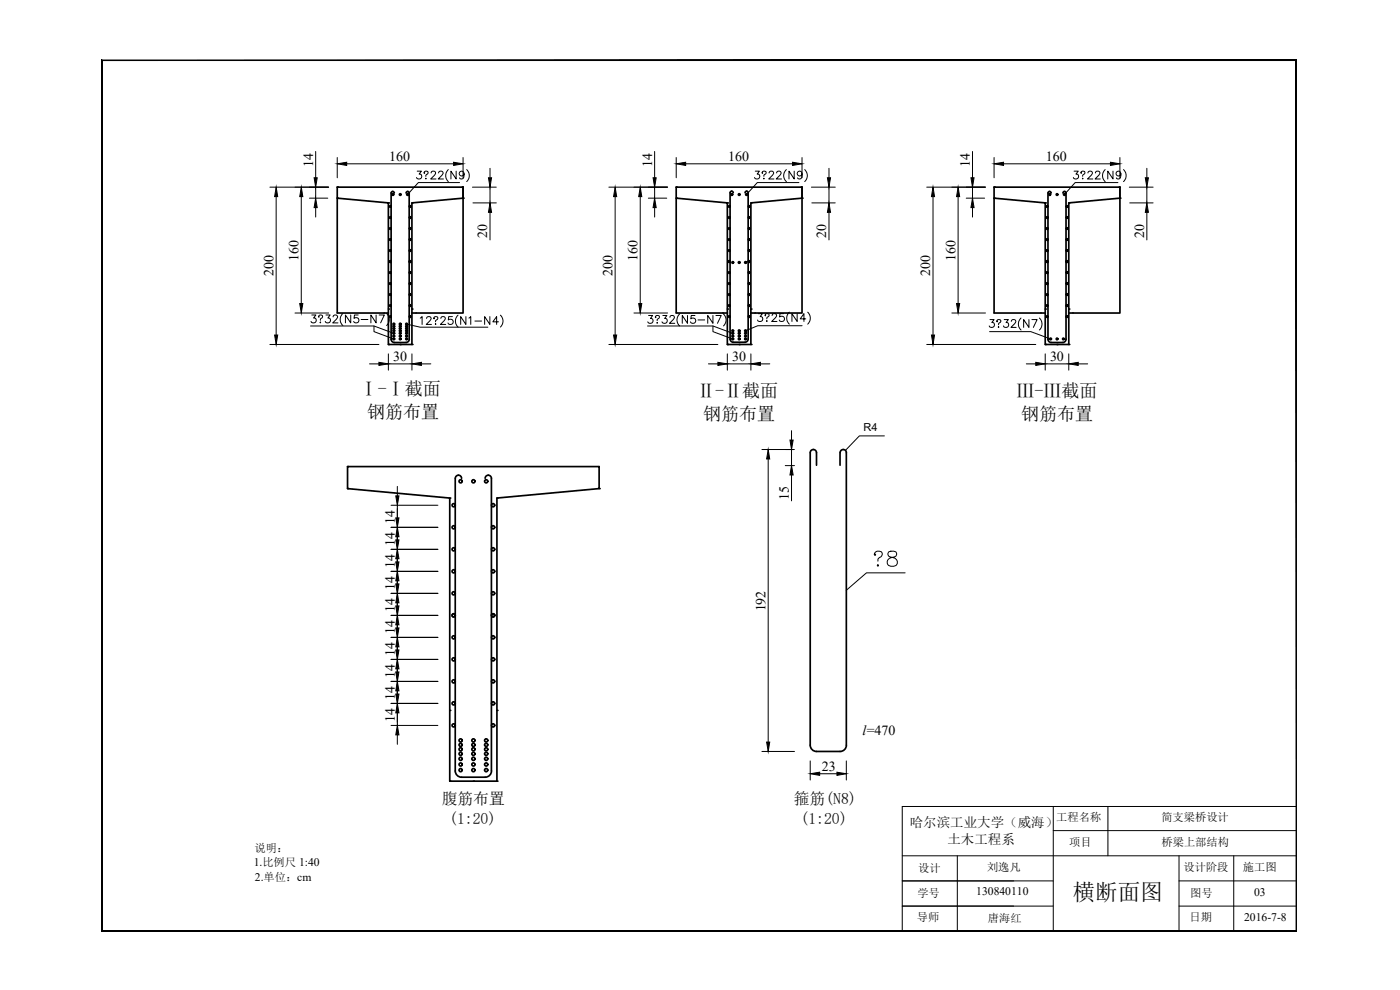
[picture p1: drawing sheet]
<svg xmlns="http://www.w3.org/2000/svg" width="420mm" height="297mm" viewBox="0 0 420 297" stroke-linecap="round" stroke-linejoin="round" font-family="sans-serif">
<!-- layer: VhF -->
<g fill="none" stroke="#000" stroke-width=".3">
<path d="M389.1 18v9.4M270.8 256.8h118.3M287.3 256.8v22.6M316.1 242v37.4M316.1 249.2h73M332.5 242v14.8M353.8 256.8v22.6M370.3 256.8v22.6M389.1 242h-118.3v37.4M270.8 271.9h45.3M270.8 264.3h45.3M353.8 271.9h35.3"/>
<path d="M353.8 264.3h35.3"/>
</g>
<path d="M30.5 279.4h358.6zM30.5 279.4l358.5-.1zM30.5 18v261.4zM30.5 18l.2 261.3zM30.5 18h358.6zM30.7 18.2l358.4-.2zM389 18.2l.1 261.2v-261.4zM389 18.2l.1 261.2z" fill="#000" stroke="#000" stroke-width=".3"/>
<!-- layer: 0 -->
<g fill="none" stroke="#000" stroke-width=".51">
<path d="M101.2 56.2h37.8v3.3l-15.4 1.4v42.5h-7v-42.5l-15.4-1.4zM101.2 59.5v34.4h15.4M101.2 56.2h.2M118.3 57.9a.48 .48 0 0 0-.4-.5 .48 .48 0 0 0-.5 .5v43.9a.94 .94 0 0 0 .9 .9M121.9 57.9a.47 .47 0 0 1 .4-.5 .47 .47 0 0 1 .5 .5v43.9a.94 .94 0 0 1-.9 .9M138.7 56.2h.3M139 56.2v37.7h-15.4M202.9 56.2h37.8v3.3l-15.3 1.4v42.5h-7.1v-42.5l-15.4-1.4zM202.9 59.5v34.4h15.4M202.9 56.2h.3M220.1 57.8a.48 .48 0 0 0-.5-.4 .48 .48 0 0 0-.5 .4v43.9a.94 .94 0 0 0 1 1h3.5a.94 .94 0 0 0 .9-1v-43.9a.47 .47 0 0 0-.4-.4 .47 .47 0 0 0-.5 .4M240.4 56.2h.3"/>
<path d="M240.7 56.2v37.7h-15.3M298.3 56.2h37.8v3.3l-15.3 1.4v42.5h-7.1v-42.5l-15.4-1.4zM298.3 59.5v34.4h15.4M298.3 56.2h.3M315.5 57.9a.48 .48 0 0 0-.5-.5 .48 .48 0 0 0-.5 .5v43.9a.94 .94 0 0 0 1 .9M319 57.9a.47 .47 0 0 1 .5-.5 .47 .47 0 0 1 .4 .5v43.9a.94 .94 0 0 1-.9 .9M335.8 56.2h.3M336.1 56.2v37.7h-15.3M118.3 102.8h3.6M315.4 102.8h3.6M104.3 140h75.5v6.6l-30.7 2.8v85h-14.1v-85l-30.7-2.8zM245 139.6v-3.8a.94 .94 0 0 0-.9-.9 .94 .94 0 0 0-.9 .9v87.8a1.89 1.89 0 0 0 1.9 1.9h7a1.89 1.89 0 0 0 1.9-1.9"/>
<path d="M254 135.8v87.8M254 135.8a.94 .94 0 0 0-.9-.9 .94 .94 0 0 0-1 .9v3.8M138.5 143.5a.94 .94 0 0 0-.9-.9 .94 .94 0 0 0-1 .9v87.8a1.89 1.89 0 0 0 1.9 1.9h7.1a1.89 1.89 0 0 0 1.9-1.9v-87.8a.94 .94 0 0 0-1-.9 .94 .94 0 0 0-.9 .9"/>
<circle cx="117.9" cy="58.4" r=".24"/>
<circle cx="120.1" cy="58.4" r=".24"/>
<circle cx="122.3" cy="58.4" r=".24"/>
<circle cx="219.6" cy="58.4" r=".24"/>
<circle cx="221.8" cy="58.4" r=".24"/>
<circle cx="224" cy="58.4" r=".24"/>
<circle cx="315" cy="58.4" r=".24"/>
<circle cx="317.2" cy="58.4" r=".24"/>
<circle cx="319.4" cy="58.4" r=".24"/>
<circle cx="117.1" cy="68.6" r=".24"/>
<circle cx="117.1" cy="71.9" r=".24"/>
<circle cx="117.1" cy="75.2" r=".24"/>
<circle cx="117.1" cy="65.3" r=".24"/>
<circle cx="117.1" cy="61.9" r=".24"/>
<circle cx="117.1" cy="78.5" r=".24"/>
<circle cx="123.1" cy="68.6" r=".24"/>
<circle cx="123.1" cy="65.3" r=".24"/>
<circle cx="123.1" cy="78.5" r=".24"/>
<circle cx="123.1" cy="61.9" r=".24"/>
<circle cx="123.1" cy="75.2" r=".24"/>
<circle cx="123.1" cy="71.9" r=".24"/>
<circle cx="218.9" cy="65.3" r=".24"/>
<circle cx="218.9" cy="68.6" r=".24"/>
<circle cx="218.9" cy="61.9" r=".24"/>
<circle cx="218.9" cy="75.2" r=".24"/>
<circle cx="218.9" cy="71.9" r=".24"/>
<circle cx="218.9" cy="78.5" r=".24"/>
<circle cx="219.9" cy="78.8" r=".24"/>
<circle cx="221.8" cy="78.8" r=".24"/>
<circle cx="223.7" cy="78.8" r=".24"/>
<circle cx="224.8" cy="78.5" r=".24"/>
<circle cx="224.8" cy="75.2" r=".24"/>
<circle cx="224.8" cy="65.3" r=".24"/>
<circle cx="224.8" cy="68.6" r=".24"/>
<circle cx="224.8" cy="71.9" r=".24"/>
<circle cx="224.8" cy="61.9" r=".24"/>
<circle cx="314.3" cy="65.3" r=".24"/>
<circle cx="314.3" cy="71.9" r=".24"/>
<circle cx="314.3" cy="68.6" r=".24"/>
<circle cx="314.3" cy="61.9" r=".24"/>
<circle cx="314.3" cy="78.5" r=".24"/>
<circle cx="314.3" cy="75.2" r=".24"/>
<circle cx="320.2" cy="75.2" r=".24"/>
<circle cx="320.2" cy="61.9" r=".24"/>
<circle cx="320.2" cy="78.5" r=".24"/>
<circle cx="320.2" cy="71.9" r=".24"/>
<circle cx="320.2" cy="65.3" r=".24"/>
<circle cx="320.2" cy="68.6" r=".24"/>
<circle cx="117.1" cy="85.1" r=".24"/>
<circle cx="117.1" cy="88.4" r=".24"/>
<circle cx="117.1" cy="81.8" r=".24"/>
<circle cx="117.1" cy="91.7" r=".24"/>
<circle cx="117.1" cy="95" r=".24"/>
<circle cx="118.2" cy="98.6" r=".24"/>
<circle cx="118.2" cy="99.2" r=".24"/>
<circle cx="118.2" cy="97.9" r=".24"/>
<circle cx="118.2" cy="97.2" r=".24"/>
<circle cx="120.1" cy="99.2" r=".24"/>
<circle cx="120.1" cy="98.6" r=".24"/>
<circle cx="120.1" cy="97.2" r=".24"/>
<circle cx="120.1" cy="97.9" r=".24"/>
<circle cx="122" cy="98.6" r=".24"/>
<circle cx="122" cy="99.2" r=".24"/>
<circle cx="122" cy="97.9" r=".24"/>
<circle cx="122" cy="97.2" r=".24"/>
<circle cx="123.1" cy="81.8" r=".24"/>
<circle cx="123.1" cy="88.4" r=".24"/>
<circle cx="123.1" cy="85.1" r=".24"/>
<circle cx="123.1" cy="91.7" r=".24"/>
<circle cx="123.1" cy="95" r=".24"/>
<circle cx="218.9" cy="81.8" r=".24"/>
<circle cx="218.9" cy="95" r=".24"/>
<circle cx="218.9" cy="88.4" r=".24"/>
<circle cx="218.9" cy="91.7" r=".24"/>
<circle cx="218.9" cy="85.1" r=".24"/>
<circle cx="219.9" cy="99.2" r=".24"/>
<circle cx="221.8" cy="99.2" r=".24"/>
<circle cx="223.7" cy="99.2" r=".24"/>
<circle cx="224.8" cy="81.8" r=".24"/>
<circle cx="224.8" cy="85.1" r=".24"/>
<circle cx="224.8" cy="95" r=".24"/>
<circle cx="224.8" cy="91.7" r=".24"/>
<circle cx="224.8" cy="88.4" r=".24"/>
<circle cx="314.3" cy="85.1" r=".24"/>
<circle cx="314.3" cy="88.4" r=".24"/>
<circle cx="314.3" cy="81.8" r=".24"/>
<circle cx="314.3" cy="95" r=".24"/>
<circle cx="314.3" cy="91.7" r=".24"/>
<circle cx="320.2" cy="91.7" r=".24"/>
<circle cx="320.2" cy="95" r=".24"/>
<circle cx="320.2" cy="88.4" r=".24"/>
<circle cx="320.2" cy="81.8" r=".24"/>
<circle cx="320.2" cy="85.1" r=".24"/>
<circle cx="118.2" cy="100.8" r=".24"/>
<circle cx="118.2" cy="100" r=".24"/>
<circle cx="118.2" cy="101.7" r=".24"/>
<circle cx="120.1" cy="101.7" r=".24"/>
<circle cx="120.1" cy="100.8" r=".24"/>
<circle cx="120.1" cy="100" r=".24"/>
<circle cx="122" cy="100" r=".24"/>
<circle cx="122" cy="100.8" r=".24"/>
<circle cx="122" cy="101.7" r=".24"/>
<circle cx="219.9" cy="100.8" r=".24"/>
<circle cx="219.9" cy="100" r=".24"/>
<circle cx="219.9" cy="101.7" r=".24"/>
<circle cx="221.8" cy="101.7" r=".24"/>
<circle cx="221.8" cy="100" r=".24"/>
<circle cx="221.8" cy="100.8" r=".24"/>
<circle cx="223.7" cy="100" r=".24"/>
<circle cx="223.7" cy="101.7" r=".24"/>
<circle cx="223.7" cy="100.8" r=".24"/>
<circle cx="315.3" cy="101.7" r=".24"/>
<circle cx="317.2" cy="101.7" r=".24"/>
<circle cx="319.1" cy="101.7" r=".24"/>
<circle cx="136.1" cy="151.6" r=".48"/>
<circle cx="136.1" cy="158.2" r=".48"/>
<circle cx="138.2" cy="144.4" r=".48"/>
<circle cx="142.1" cy="144.4" r=".48"/>
<circle cx="145.9" cy="144.4" r=".48"/>
<circle cx="148" cy="151.6" r=".48"/>
<circle cx="148" cy="158.2" r=".48"/>
<circle cx="136.1" cy="171.4" r=".48"/>
<circle cx="136.1" cy="178" r=".48"/>
<circle cx="136.1" cy="164.8" r=".48"/>
<circle cx="148" cy="178" r=".48"/>
<circle cx="148" cy="171.4" r=".48"/>
<circle cx="148" cy="164.8" r=".48"/>
<circle cx="136.1" cy="197.8" r=".48"/>
<circle cx="136.1" cy="184.6" r=".48"/>
<circle cx="136.1" cy="191.2" r=".48"/>
<circle cx="148" cy="197.8" r=".48"/>
<circle cx="148" cy="184.6" r=".48"/>
<circle cx="148" cy="191.2" r=".48"/>
<circle cx="136.1" cy="211" r=".48"/>
<circle cx="136.1" cy="204.4" r=".48"/>
<circle cx="136.1" cy="217.6" r=".48"/>
<circle cx="148" cy="204.4" r=".48"/>
<circle cx="148" cy="217.6" r=".48"/>
<circle cx="148" cy="211" r=".48"/>
<circle cx="138.2" cy="229.4" r=".48"/>
<circle cx="138.2" cy="223.5" r=".48"/>
<circle cx="138.2" cy="222.2" r=".48"/>
<circle cx="138.2" cy="224.8" r=".48"/>
<circle cx="138.2" cy="231.1" r=".48"/>
<circle cx="138.2" cy="227.7" r=".48"/>
<circle cx="138.2" cy="226.2" r=".48"/>
<circle cx="142.1" cy="231.1" r=".48"/>
<circle cx="142.1" cy="223.5" r=".48"/>
<circle cx="142.1" cy="222.2" r=".48"/>
<circle cx="142.1" cy="224.8" r=".48"/>
<circle cx="142.1" cy="227.7" r=".48"/>
<circle cx="142.1" cy="229.4" r=".48"/>
<circle cx="142.1" cy="226.2" r=".48"/>
<circle cx="145.9" cy="229.4" r=".48"/>
<circle cx="145.9" cy="223.5" r=".48"/>
<circle cx="145.9" cy="231.1" r=".48"/>
<circle cx="145.9" cy="222.2" r=".48"/>
<circle cx="145.9" cy="224.8" r=".48"/>
<circle cx="145.9" cy="226.2" r=".48"/>
<circle cx="145.9" cy="227.7" r=".48"/>
</g>
<g fill="#000">
<circle cx="101.2" cy="56.2" r=".25"/>
<circle cx="101.2" cy="59.5" r=".25"/>
<circle cx="139" cy="59.5" r=".25"/>
<circle cx="202.9" cy="59.5" r=".25"/>
<circle cx="202.9" cy="56.2" r=".25"/>
<circle cx="240.7" cy="59.5" r=".25"/>
<circle cx="298.3" cy="59.5" r=".25"/>
<circle cx="298.3" cy="56.2" r=".25"/>
<circle cx="336.1" cy="59.5" r=".25"/>
<circle cx="116.6" cy="60.9" r=".25"/>
<circle cx="123.6" cy="60.9" r=".25"/>
<circle cx="218.3" cy="60.9" r=".25"/>
<circle cx="225.4" cy="60.9" r=".25"/>
<circle cx="313.7" cy="60.9" r=".25"/>
<circle cx="320.8" cy="60.9" r=".25"/>
<circle cx="116.6" cy="92.7" r=".25"/>
<circle cx="123.6" cy="92.7" r=".25"/>
<circle cx="218.3" cy="92.7" r=".25"/>
<circle cx="225.4" cy="92.7" r=".25"/>
<circle cx="313.7" cy="92.7" r=".25"/>
<circle cx="320.8" cy="92.7" r=".25"/>
<circle cx="116.6" cy="103.4" r=".25"/>
<circle cx="120.1" cy="103.4" r=".25"/>
<circle cx="123.6" cy="103.4" r=".25"/>
<circle cx="218.3" cy="103.4" r=".25"/>
<circle cx="221.8" cy="103.4" r=".25"/>
<circle cx="225.4" cy="103.4" r=".25"/>
<circle cx="313.7" cy="103.4" r=".25"/>
<circle cx="317.2" cy="103.4" r=".25"/>
<circle cx="320.8" cy="103.4" r=".25"/>
<circle cx="104.3" cy="140" r=".25"/>
<circle cx="104.3" cy="146.6" r=".25"/>
<circle cx="135" cy="149.4" r=".25"/>
<circle cx="149.1" cy="149.4" r=".25"/>
<circle cx="179.8" cy="146.6" r=".25"/>
<circle cx="135" cy="213.1" r=".25"/>
<circle cx="149.1" cy="213.1" r=".25"/>
<circle cx="135" cy="234.4" r=".25"/>
<circle cx="142.1" cy="234.4" r=".25"/>
<circle cx="149.1" cy="234.4" r=".25"/>
</g>
<g fill="none" stroke="#000" stroke-width=".3">
<path d="M81 56.2h17.6M82.9 59v41.5M90.4 59v32.1M92.9 59.5h5.5M94.7 45.4v7.9M94.7 56.2v3.3M101.2 47.3v6M104 49.1h32.1M125.2 51.4h1.3l-.7 .8a.79 .79 0 0 1 .6 1.3 .79 .79 0 0 1-1.4-.2M127.4 51.8v.2l-.2-.1a.58 .58 0 0 1 .7-.6 .58 .58 0 0 1 .5 .8l-.6 .5v.3M127.7 53.6h.2zM129.4 51.9l.2-.4 .7-.1 .3 .2 .1 .4-1.4 1.7h1.5"/>
<path d="M131.6 51.9l.3-.4 .6-.1 .4 .2 .1 .4-1.5 1.7h1.6M134.5 50.9a2.44 2.44 0 0 0 0 3.6M136.9 51.4v2.3l-1.6-2.3v2.3M137.9 54.8h-12.3l-3.3 3.6M139 47.3v6M139.3 52.1a.73 .73 0 0 1-1 .6 .73 .73 0 0 1-.3-1.1 .73 .73 0 0 1 1.2 .1 1.63 1.63 0 0 1-.6 2l-.6-.1-.1-.2M140.1 50.9a2.44 2.44 0 0 1 0 3.6M141.8 56.2h7.1M147.1 50.5v2.8M147.1 56.2v4.7M182.7 56.2h17.7M184.6 59v41.5"/>
<path d="M192.1 59v32.1M194.6 59.5h5.5M196.5 45.4v7.9M196.5 56.2v3.3M202.9 47.3v6M205.8 49.1h32.1M226.7 51.4h1.2l-.7 .8a.79 .79 0 0 1 .6 1.3 .79 .79 0 0 1-1.4-.2M228.8 51.8v.2l-.1-.1a.58 .58 0 0 1 .7-.6 .58 .58 0 0 1 .4 .8l-.6 .5v.3M229.2 53.5v.2zM230.8 51.9l.2-.4 .7-.1 .4 .2 .1 .4-1.5 1.7h1.6M233.1 51.9l.2-.4 .7-.1 .3 .2 .1 .4-1.4 1.7h1.5M236 50.9a2.4 2.4 0 0 0 0 3.6"/>
<path d="M238.4 51.4v2.3l-1.6-2.3v2.3M239.8 54.8h-12.5l-3.3 3.6M240.7 52.1a.73 .73 0 0 1-1 .6 .73 .73 0 0 1-.3-1.1 .73 .73 0 0 1 1.2 .1l.1 .4a1.1 1.1 0 0 1-.9 1.6l-.4-.3M240.7 47.3v6M241.5 50.9a2.44 2.44 0 0 1 0 3.6M243.5 56.2h7.2M248.8 50.5v2.8M248.8 56.2v4.7M278.1 56.2h17.7M280 59v41.5M287.5 59v32.1M290 59.5h5.5"/>
<path d="M291.9 45.4v7.9M291.9 56.2v3.3M298.3 47.3v6M301.2 49.1h32.1M322.3 51.4h1.3l-.7 .8a.79 .79 0 0 1 .6 1.3 .79 .79 0 0 1-1.4-.2M324.5 51.8v.2l-.1-.1a.58 .58 0 0 1 .7-.6 .58 .58 0 0 1 .4 .8l-.6 .5v.3M324.8 53.6h.2zM326.5 51.9l.2-.4 .7-.1 .3 .2 .1 .4-1.4 1.7h1.6M328.8 51.9l.2-.4 .6-.1 .4 .2 .1 .4-1.5 1.7h1.6M331.7 50.9a2.44 2.44 0 0 0 0 3.6M334 51.4v2.3l-1.5-2.3v2.3M335.5 54.8h-12.8l-3.3 3.6"/>
<path d="M336.1 47.3v6M336.4 52.1a.73 .73 0 0 1-1 .7 .73 .73 0 0 1-.3-1.1 .73 .73 0 0 1 1.2 0 1.24 1.24 0 0 1-.8 2l-.5-.3M337.2 50.9a2.44 2.44 0 0 1 0 3.6M338.9 56.2h7.2M344.2 50.5v2.8M344.2 56.2v4.7M94.7 62.3v2.8M141.9 60.9h7M147.1 63.7v8.3M196.5 62.3v2.8M243.6 60.9h7.1M248.8 63.7v8.3"/>
<path d="M291.9 62.3v2.8M339 60.9h7.1M344.2 63.7v8.3M88.5 93.9h10.1M93.2 97.8h19l6 2.2M93.6 94.5h1.2l-.7 .9a.79 .79 0 0 1 .6 1.3 .79 .79 0 0 1-1.4-.3M95.7 95l.1 .1h-.2a.59 .59 0 0 1 .7-.6 .59 .59 0 0 1 .4 .8l-.5 .5v.3M96 96.8h.3zM97.8 94.5h1.3l-.7 .9a.79 .79 0 0 1 .6 1.3 .79 .79 0 0 1-1.4-.3M100 95.1l.4-.6h.5l.4 .5-.3 .8-1.1 1.1h1.5M102.9 94.1a2.44 2.44 0 0 0 0 3.6M105.3 94.5v2.4l-1.6-2.4v2.4"/>
<path d="M107.5 94.5h-1.1l-.2 1a.83 .83 0 0 1 1.3 0 .83 .83 0 0 1-.1 1.2 .83 .83 0 0 1-1.3-.3M108.4 95.9h2M112.2 97.8v1.7l6 2.2M112.9 94.5v2.4l-1.6-2.4v2.4M113.8 94.5h1.6l-1.2 2.4M116 94.1a2.44 2.44 0 0 1 0 3.6M122 97.2l4.1 1h20.3M126.1 95.4l.6-.4v2.3M128 95.5l.3-.4 .6-.1 .4 .2 .1 .5-1.5 1.6h1.6M130.3 95.4v.3l-.1-.2a.58 .58 0 0 1 .7-.5 .58 .58 0 0 1 .4 .8l-.6 .4v.4M130.7 97.1v.2zM132.3 95.5l.2-.4 .7-.1 .3 .2 .1 .5-1.4 1.6h1.6"/>
<path d="M135.8 95h-1.1l-.2 1a.83 .83 0 0 1 1.3 0 .83 .83 0 0 1-.1 1.2 .83 .83 0 0 1-1.3-.3M137.5 94.6a2.41 2.41 0 0 0 0 3.5M139.8 95v2.3l-1.5-2.3v2.3M140.7 95.4l.6-.4v2.3M142.5 96.3h2M147 95v2.3l-1.5-2.3v2.3M149.6 96.6h-1.7l1.1-1.6v2.3M150.2 94.6a2.41 2.41 0 0 1 0 3.5M190.3 93.9h10.1M194.3 97.8h19.7l5.9 2.2M194.6 94.7h1.3l-.7 .8a.79 .79 0 0 1 .6 1.3 .79 .79 0 0 1-1.4-.2M196.8 95.1v.2l-.1-.1a.58 .58 0 0 1 .7-.5 .58 .58 0 0 1 .4 .7l-.6 .5v.3"/>
<path d="M197.1 96.9h.2zM198.9 94.7h1.2l-.6 .8a.79 .79 0 0 1 .6 1.3 .79 .79 0 0 1-1.4-.2M201.1 95.2l.2-.4 .6-.1 .4 .2 .1 .4-1.5 1.7h1.6M204 94.2a2.37 2.37 0 0 0 0 3.6M206.3 94.7v2.3l-1.5-2.3v2.3M208.6 94.7h-1.2l-.1 1a.83 .83 0 0 1 1.3 0 .83 .83 0 0 1-.2 1.2 .83 .83 0 0 1-1.2-.3M209.5 96h2M214 97.8v1.7l5.9 2.2M214 94.7v2.3l-1.6-2.3v2.3M214.9 94.7h1.5l-1.1 2.3M217.1 94.2a2.41 2.41 0 0 1 0 3.6M227.6 94.1h1.2l-.7 .9a.79 .79 0 0 1 .6 1.3 .79 .79 0 0 1-1.4-.3"/>
<path d="M229.7 94.6l.1 .1h-.2a.58 .58 0 0 1 .7-.6 .58 .58 0 0 1 .4 .8l-.6 .4v.4M230 96.4h.3zM231.7 94.7l.5-.6 .6 .1 .3 .4-.4 .7-1.1 1.2h1.6M235.2 94.1h-1.1l-.1 1a.83 .83 0 0 1 1.2 0 .83 .83 0 0 1-.1 1.2 .83 .83 0 0 1-1.2-.3M236.9 93.7a2.43 2.43 0 0 0 0 3.6M239.2 94.1v2.4l-1.5-2.4v2.4M240.7 97.7h-13.3l-3.7 1.6M241.8 95.7h-1.7l1.2-1.6v2.4M242.4 93.7a2.43 2.43 0 0 1 0 3.6M285.7 93.9h10.1M297 99.5h12.4l5.9 2.2M297.1 95.9h1.2l-.6 .9a.79 .79 0 0 1 .5 1.2 .79 .79 0 0 1-1.3-.2"/>
<path d="M299.2 96.3v.3l-.1-.2a.58 .58 0 0 1 .7-.5 .58 .58 0 0 1 .4 .8l-.5 .4v.4M299.6 98.1h.2zM301.4 95.9h1.2l-.7 .9a.79 .79 0 0 1 .6 1.2 .79 .79 0 0 1-1.3-.2M303.5 96.4l.2-.4 .7-.1 .4 .2 .1 .5-1.5 1.6h1.6M306.4 95.4a2.44 2.44 0 0 0 0 3.6M308.8 95.9v2.3l-1.6-2.3v2.3M309.7 95.9h1.5l-1.1 2.3M311.9 95.4a2.44 2.44 0 0 1 0 3.6M81 103.4h32.7M110.9 109.2h2.8M116.6 106.2v4.9M116.6 109.2h7"/>
<path d="M123.6 106.2v4.9M126.5 109.2h2.8M182.7 103.4h32.7M212.6 109.2h2.8M218.3 109.2h7.1M218.3 106.2v4.9M225.4 106.2v4.9M228.2 109.2h2.8M278.1 103.4h32.7M308 109.2h2.8M313.7 109.2h7.1M313.7 106.2v4.9"/>
<path d="M320.8 106.2v4.9M323.6 109.2h2.8M228.7 134.9h9.6M230.5 137.7v85M235.7 139.7h2.7M237.5 129.2v2.8M237.5 134.9v4.8M265.4 130.8h-7.5l-4.2 4.3M117.4 158.2h14M117.4 151.6h14M119.2 145.9v2.9M119.2 151.6v66.1"/>
<path d="M237.5 142.5v7.8M117.4 178h14M117.4 171.4h14M117.4 164.8h14M262.6 166.2l.2 .2-.2 .3-.2-.3a1.24 1.24 0 0 1 1-1.1 1.24 1.24 0 0 1 1.4 .7 1.13 1.13 0 0 1-.9 1.3l-.4 .4v.7M263.3 169.7l.2-.2 .2 .2-.2 .2zM266.7 165.6a.9 .9 0 0 0 .4 1.5 1.87 1.87 0 0 1 2.2 1.9 1.58 1.58 0 0 1-1.8 1 1.58 1.58 0 0 1-1.2-1.6 2.08 2.08 0 0 1 2.1-1.3 .91 .91 0 0 0 .5-1.5l-.7-.2zM271.6 171.9h-11.6l-6 5.2M117.4 197.8h14M117.4 191.2h14M117.4 184.6h14M117.4 217.7h14"/>
<path d="M117.4 211.1h14M117.4 204.4h14M119.2 220.5v2.8M228.7 225.5h9.7M243.2 228.3v5.7M246 232.2h5.2M254 228.3v5.7"/>
</g>
<g fill="#000" stroke="#000" stroke-width=".3">
<path d="M82.9 56.2l.4 2.8h-.9zM90.4 56.2l.5 2.8h-.9zM94.3 53.3h.9l-.5 2.9zM101.2 49.1l2.8-.4v.9zM136.1 48.7l2.9 .4-2.9 .5zM146.6 53.3h.9l-.4 2.9zM184.6 56.2l.5 2.8h-1zM192.1 56.2l.5 2.8h-.9zM196 53.3h.9l-.4 2.9zM202.9 49.1l2.9-.4v.9zM237.9 48.7l2.8 .4-2.8 .5zM248.3 53.3h1l-.5 2.9z"/>
<path d="M280 56.2l.5 2.8h-1zM287.5 56.2l.5 2.8h-.9zM291.4 53.3h.9l-.4 2.9zM298.3 49.1l2.9-.4v.9zM333.3 48.7l2.8 .4-2.8 .5zM343.7 53.3h.9l-.4 2.9zM94.7 59.5l.5 2.8h-.9zM147.1 60.9l.4 2.8h-.9zM196.5 59.5l.4 2.8h-.9zM248.8 60.9l.5 2.8h-1zM291.9 59.5l.4 2.8h-.9zM344.2 60.9l.4 2.8h-.9z"/>
<path d="M90 91.1h.9l-.5 2.8zM191.7 91.1h.9l-.5 2.8zM287.1 91.1h.9l-.5 2.8zM82.4 100.5h.9l-.4 2.9zM113.7 108.7l2.9 .5-2.9 .4zM123.6 109.2l2.9-.5v.9zM184.1 100.5h1l-.5 2.9zM215.4 108.7l2.9 .5-2.9 .4zM225.4 109.2l2.8-.5v.9zM279.5 100.5h1l-.5 2.9zM310.8 108.7l2.9 .5-2.9 .4zM320.8 109.2l2.8-.5v.9z"/>
<path d="M230.5 134.9l.5 2.8h-.9zM237.1 132h.9l-.5 2.9zM118.8 155.4h.9l-.5 2.8zM118.8 148.8h.9l-.5 2.8zM237.5 139.7l.5 2.8h-.9zM118.8 175.2h.9l-.5 2.8zM118.8 168.6h.9l-.5 2.8zM119.2 171.4l.5 2.9h-.9zM118.8 162h.9l-.5 2.8zM119.2 164.8l.5 2.8h-.9zM119.2 158.2l.5 2.8h-.9zM118.8 195h.9l-.5 2.8z"/>
<path d="M118.8 188.4h.9l-.5 2.8zM119.2 191.2l.5 2.9h-.9zM118.8 181.8h.9l-.5 2.8zM119.2 184.6l.5 2.9h-.9zM119.2 178l.5 2.9h-.9zM118.8 208.2h.9l-.5 2.9zM119.2 211.1l.5 2.8h-.9zM118.8 201.6h.9l-.5 2.8zM119.2 204.4l.5 2.9h-.9zM119.2 197.8l.5 2.9h-.9zM119.2 217.7l.5 2.8h-.9zM230.1 222.7h.9l-.5 2.8z"/>
<path d="M243.2 232.2l2.8-.5v.9zM251.2 231.7l2.8 .5-2.8 .4z"/>
</g>
<path d="M219.5 101.7h.1M314.9 101.7h.1" fill="none" stroke="#000" stroke-width=".3"/>
<text font-size="6.7" x="321.9" y="270.1">横断面图</text>
<g font-size="5.4">
<text x="108" y="118.6">Ⅰ-Ⅰ截面</text>
<text x="209.2" y="119">Ⅱ-Ⅱ截面</text>
<text x="305.1" y="119">Ⅲ-Ⅲ截面</text>
<text x="110.2" y="125.5">钢筋布置</text>
<text x="211" y="125.9">钢筋布置</text>
<text x="306.4" y="125.9">钢筋布置</text>
</g>
<g font-size="4.7">
<text x="132.6" y="241.2">腹筋布置</text>
<text x="238.3" y="241.2">箍筋(N8)</text>
<text x="134.8" y="247.2">(1:20)</text>
<text x="240.2" y="247.2">(1:20)</text>
</g>
<g font-size="4.2">
<text x="94" y="50.2" transform="rotate(-90 94 50.2)">14</text>
<text x="116.8" y="48.3">160</text>
<text x="195.7" y="50.2" transform="rotate(-90 195.7 50.2)">14</text>
<text x="218.5" y="48.3">160</text>
<text x="291.1" y="50.2" transform="rotate(-90 291.1 50.2)">14</text>
<text x="313.9" y="48.3">160</text>
<text x="146.3" y="71.3" transform="rotate(-90 146.3 71.3)">20</text>
<text x="248" y="71.3" transform="rotate(-90 248 71.3)">20</text>
<text x="343.4" y="71.3" transform="rotate(-90 343.4 71.3)">20</text>
<text x="82.1" y="82.9" transform="rotate(-90 82.1 82.9)">200</text>
<text x="89.6" y="78.3" transform="rotate(-90 89.6 78.3)">160</text>
<text x="183.8" y="82.9" transform="rotate(-90 183.8 82.9)">200</text>
<text x="191.3" y="78.3" transform="rotate(-90 191.3 78.3)">160</text>
<text x="279.2" y="82.9" transform="rotate(-90 279.2 82.9)">200</text>
<text x="286.7" y="78.3" transform="rotate(-90 286.7 78.3)">160</text>
<text x="118" y="108.4">30</text>
<text x="219.7" y="108.4">30</text>
<text x="315.1" y="108.4">30</text>
<text x="236.7" y="150" transform="rotate(-90 236.7 150)">15</text>
<text x="118.5" y="157.2" transform="rotate(-90 118.5 157.2)">14</text>
<text x="118.5" y="163.8" transform="rotate(-90 118.5 163.8)">14</text>
<text x="118.5" y="170.4" transform="rotate(-90 118.5 170.4)">14</text>
<text x="118.5" y="177" transform="rotate(-90 118.5 177)">14</text>
<text x="118.5" y="183.6" transform="rotate(-90 118.5 183.6)">14</text>
<text x="229.7" y="183.5" transform="rotate(-90 229.7 183.5)">192</text>
<text x="118.5" y="190.2" transform="rotate(-90 118.5 190.2)">14</text>
<text x="118.5" y="196.8" transform="rotate(-90 118.5 196.8)">14</text>
<text x="118.5" y="203.4" transform="rotate(-90 118.5 203.4)">14</text>
<text x="118.5" y="210" transform="rotate(-90 118.5 210)">14</text>
<text x="118.5" y="216.6" transform="rotate(-90 118.5 216.6)">14</text>
<text x="258.9" y="220.6">l=470</text>
<text x="246.6" y="231.4">23</text>
</g>
<g font-size="4">
<text x="273" y="248.2">哈尔滨工业大学（威海）</text>
<text x="284.3" y="253.4">土木工程系</text>
</g>
<g font-size="3.5">
<text x="76.2" y="259.8">1.比例尺 1:40</text>
<text x="76.5" y="264.2">2.单位：cm</text>
<text x="293" y="268.6">130840110</text>
<text x="376.4" y="268.9">03</text>
<text x="373.4" y="276.5">2016-7-8</text>
</g>
<g font-size="3.4">
<text x="317" y="246.3">工程名称</text>
<text x="348.5" y="246.4">简支梁桥设计</text>
<text x="76.4" y="255.5">说明：</text>
<text x="320.9" y="253.9">项目</text>
<text x="348.6" y="254">桥梁上部结构</text>
<text x="275.6" y="261.6">设计</text>
<text x="296.2" y="261.4">刘逸凡</text>
<text x="355.2" y="261.3">设计阶段</text>
<text x="373" y="261.3">施工图</text>
<text x="275.3" y="269.2">学号</text>
<text x="357.2" y="269">图号</text>
<text x="275.1" y="276.2">导师</text>
<text x="296.5" y="276.6">唐海红</text>
<text x="357" y="276.2">日期</text>
</g>
<text font-size="3.3" x="259.2" y="129.2">R4</text>
</svg>
